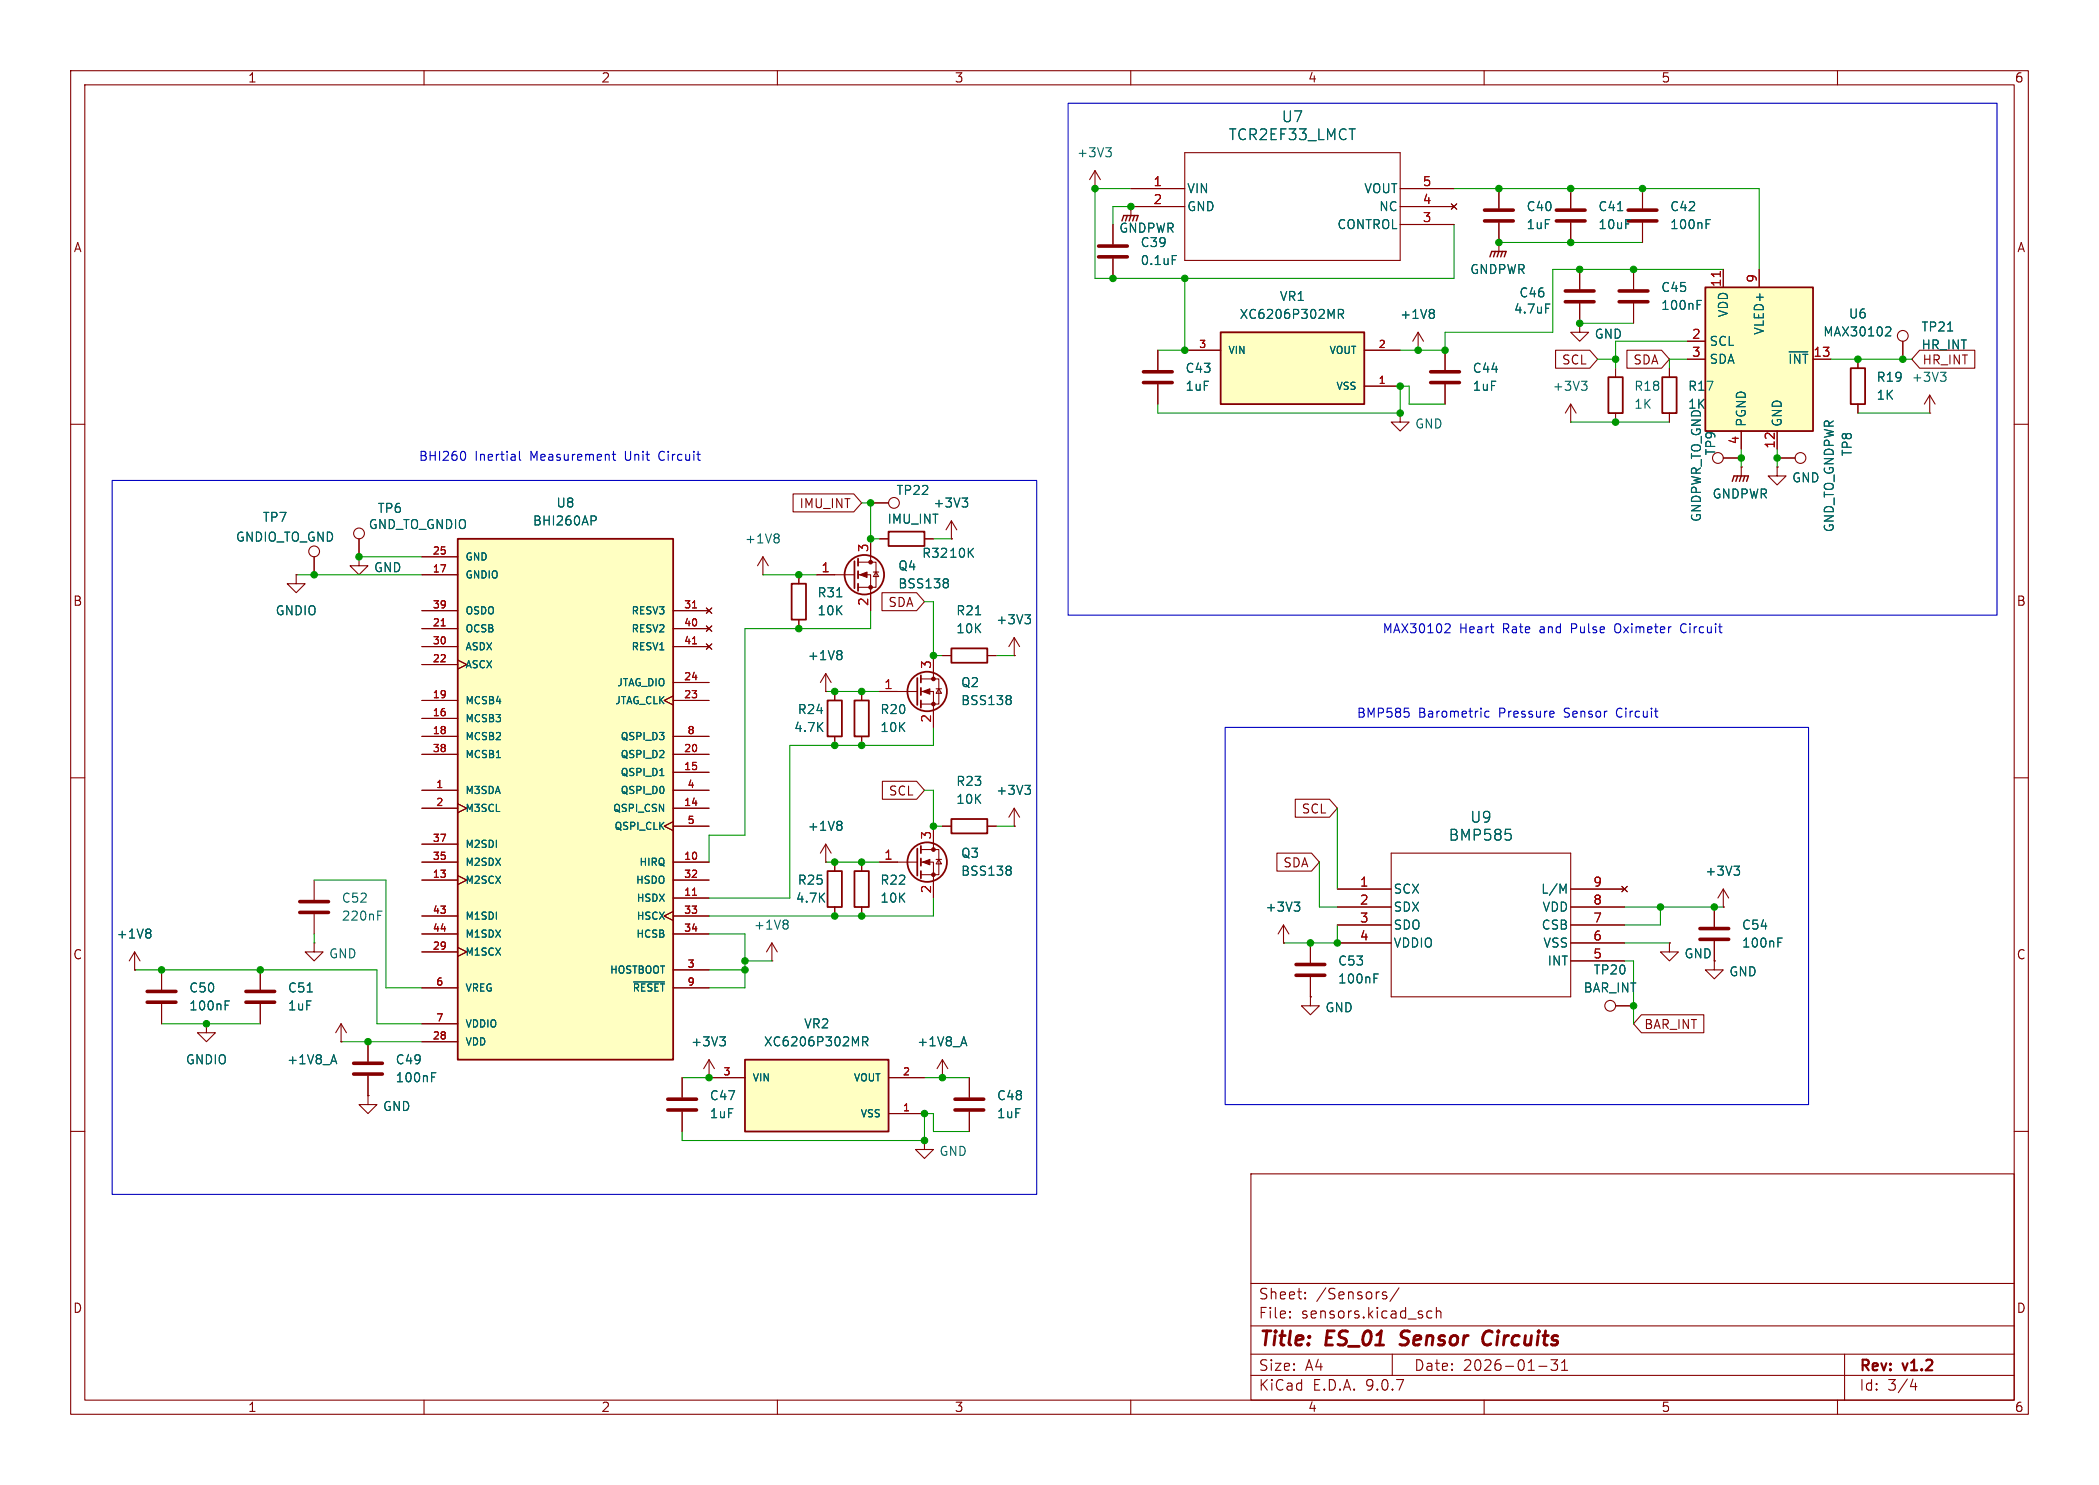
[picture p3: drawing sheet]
<svg xmlns="http://www.w3.org/2000/svg" width="297mm" height="210mm" viewBox="0 0 297 210" stroke-linecap="round" stroke-linejoin="round" font-family="sans-serif">
<g fill="none" stroke="#840000" stroke-width=".15">
<path d="M10 10h277v190h-277zM12 12h273v186h-273zM60 10v2M110 10v2M160 10v2M210 10v2M260 10v2M222.2 59.7h.1M222.2 57.2l-.7 1.2M222.2 57.2l.8 1.2M222.2 57.2v2.5M228.6 52.1v1.2"/>
<path d="M228.6 58.4v1.3M236.2 52.1v1.2M236.2 58.4v1.3M262.9 50.8v1.3M262.9 57.2v1.2M269.2 48.3v2.5M273 58.4h.1M273 55.9l-.7 1.3M273 55.9l.8 1.3M273 55.9v2.5M10 60h2M50.8 78.7v1.3h1.3l-1.3 1.3-1.3-1.3h1.3"/>
<path d="M50.8 78.7h.1M243.8 64.8h2.6M246.4 66h.1M246.4 66v1.3M285 60h2M41.9 81.3v1.3h1.3l-1.3 1.2-1.3-1.2h1.3M41.9 81.3h.1M10 110h2M116.8 119.4l-.7 1.3M116.8 119.4l.8 1.3M116.8 119.4v2.5M132.1 116.8v3.3"/>
<path d="M285 110h2M36.8 137.2v2.8M44.4 133.4v1.2h1.3l-1.3 1.3-1.2-1.3h1.2M44.4 133.4h.1M44.4 124.5v2.8M44.4 129.3v2.8M116.8 121.9h.1M124.5 121.9h5.3M130.3 120.1h2.5v3.6h-2.5M130.3 121.9h1.8v5.1M132.5 121.5h.7M132.8 121.5l.4 .7h-.7z"/>
<path d="M236.2 133.4v1.2h1.3l-1.3 1.3-1.3-1.3h1.3M236.2 133.4h.1M242.6 135.9v1.3h1.2l-1.2 1.2-1.3-1.2h1.3M243.8 128.3h.1M243.8 125.7l-.7 1.3M243.8 125.7l.8 1.3M243.8 125.7v2.6M29.2 144.8v1.3h1.3l-1.3 1.2-1.3-1.2h1.3M29.2 144.8h.1M36.8 142v2.8M48.3 147.3h.1M48.3 144.8l-.8 1.3"/>
<path d="M48.3 144.8l.7 1.3M48.3 144.8v2.5M96.5 152.4v2.8M96.5 157.2v2.8M10 160h2M130.8 161.3v1.3h1.3l-1.3 1.2-1.3-1.2h1.3M130.8 161.3h.1M177 166h108v32h-108zM285 160h2M60 198v2M110 198v2M160 198v2"/>
<path d="M177 194.5h108M177 191.5h108M177 187.5h108M177 181.5h108M182.5 186.3h.1l-.1 .1M182.5 186.3v.1M182.5 185.5v.1M182.5 185.5h.1l-.1 .1M184.7 183.6v.1M184.7 183.6h-.1l.1 .1M184.7 182.8v.1M184.7 182.8h-.1l.1 .1"/>
<path d="M195.8 183.2l.4 .1v.2l-.2 .2h-.3M195.8 182.7l.4 .1M197 191.5v3M198 182.1l-1.3 2M202.6 185.5l-.4-.1-.3 .3v.4l.1 .2 .2 .1 .4-.1M203.2 185.5a.37 .37 0 0 1 .7 .1v.8M203.2 184.9v1.5M210 198v2M217.7 193.2h1.2M219.5 192.3h.9l-.5 .6a.41 .41 0 0 1 .5 .3v.3l-.2 .2-.5 .1-.2-.1M221 193.8h.8M221 192.7l.4-.4v1.5"/>
<path d="M260 198v2M261 191.5v6.5M270.7 195l-.4 1.1h.9M271 195.6v1"/>
<circle cx="269.2" cy="47.5" r=".76"/>
<circle cx="243.1" cy="64.8" r=".76"/>
</g>
<path d="M198.1 190.1l.2 .1M198.4 188.4l-.1 .2v.4M210.8 188.2a1.13 1.13 0 0 0-1 .7 1.13 1.13 0 0 0 .3 1.2l.2 .1 .5-.1" fill="none" stroke="#840000" stroke-width=".4"/>
<g fill="none" stroke="#006464" stroke-width=".15">
<path d="M223.8 53.9h.7l-.4 .5M224.3 54.4l.2 .2v.3l-.2 .3M274.6 52.6h.7l-.4 .5M275.1 53.1l.2 .3v.3l-.2 .2M275.6 46.8h.7M118.9 116.1l.2 .3-.2 .3 .2 .2v.3l-.2 .2M53.5 129.5h.4M53.5 128.8h.6M142.8 122.5l.3 .2-.3 .3 .3 .3v.2l-.3 .3M245.4 122.5h.7l-.4 .5M245.9 123l.2 .2v.3l-.2 .3M43.5 140.3h.7"/>
<path d="M46.9 150.1h.6M47.2 149.2l.4 1.2"/>
</g>
<path d="M42.4 127.5h4.1M42.4 129h4.1M34.8 140.2h4.1M34.8 141.7h4.1M94.5 155.4h4.1M94.5 157h4.1" fill="none" stroke="#840000" stroke-width=".51"/>
<g fill="none" stroke="#840000" stroke-width=".25">
<path d="M227.6 53.3h2v5.1h-2zM235.2 53.3h2v5.1h-2zM261.9 52.1h2v5.1h-2zM130.3 119.6v1.1M129.8 120v3.8M130.3 121.4v1M130.3 123.2v1"/>
<circle cx="131.2" cy="121.9" r="2.79"/>
</g>
<path d="M245.1 68.1l.3-.8h2l-.3 .8M245.9 67.3l-.3 .8M246.4 67.3l-.3 .8M246.9 67.3l-.3 .8" fill="none" stroke="#840000" stroke-width=".2"/>
<g fill="#840000" stroke="#840000" stroke-width=".15">
<path d="M130.6 121.9l1-.4v.8z"/>
<circle cx="132.1" cy="120.1" r=".25"/>
<circle cx="132.1" cy="123.7" r=".25"/>
</g>
<path d="M105.4 149.9h20.3v10.1h-20.3z" fill="#ffffc2"/>
<path d="M112 82.6h2v5h-2zM117.1 123.2h2v5.1h-2zM120.9 123.2h2v5.1h-2zM105.4 149.9h20.3v10.1h-20.3z" fill="none" stroke="#840000" stroke-width=".25"/>
<g fill="none" stroke="#840000" stroke-width=".15">
<path d="M163.8 49.5v2.8M163.8 54.4v2.8M50.8 76.2v2.5M107.9 78.7l-.7 1.3M107.9 78.7l.8 1.3M107.9 78.7v2.6M107.9 81.3h.1M113 81.3v1.3M113 87.6v1.3M19 137.2h.1M19 134.6l-.7 1.3M19 134.6l.8 1.3"/>
<path d="M19 134.6v2.6M109.2 135.9h.1M109.2 133.4l-.7 1.2M109.2 133.4l.8 1.2M109.2 133.4v2.5M118.1 121.9v1.3M118.1 128.3v1.2M121.9 121.9v1.3M121.9 128.3v1.2M100.3 152.4h.1M100.3 152.4h5.1M100.3 149.9l-.7 1.2"/>
<path d="M100.3 149.9l.8 1.2M100.3 149.9v2.5M125.7 152.4h5.1M125.7 157.5h5.1M133.3 152.4h.1M133.3 149.9l-.7 1.2M133.3 149.9l.8 1.2M133.3 149.9v2.5"/>
<circle cx="50.8" cy="75.4" r=".76"/>
</g>
<path d="M110 75.5l.2 .3-.2 .3 .2 .2v.2l-.2 .3M118.4 84.4h.7M21.1 131.4l.2 .2-.2 .3 .2 .3v.2l-.2 .3M111.3 130.1l.2 .3-.2 .3 .2 .2v.2l-.2 .3M101.8 146.6h.8l-.4 .5M102.4 147.1l.2 .3v.3l-.2 .2M122.1 147.3l.6-.1 .1-.1-.1-.3-.1-.2h-.5v1.3M122.4 147.3l.4 .6M136.1 147.5h.6M136.4 146.6l.4 1.3" fill="none" stroke="#006464" stroke-width=".15"/>
<path d="M161.8 52.6h4.1M161.8 54.1h4.1" fill="none" stroke="#840000" stroke-width=".51"/>
<path d="M241.3 40.6h15.2v20.4h-15.2z" fill="#ffffc2"/>
<path d="M241.3 40.6h15.2v20.4h-15.2z" fill="none" stroke="#840000" stroke-width=".25"/>
<g fill="none" stroke="#840000" stroke-width=".15">
<path d="M243.8 38.1v2.5M248.9 38.1v2.5M238.8 48.3h2.5M238.8 50.8h2.5M256.5 50.8h2.6M44.4 78.7v2.6M246.4 61v2.5M251.5 61v2.5M251.5 64.8h2.5M22.9 137.2v2.8M22.9 142v2.8M52.1 147.3v2.8"/>
<path d="M52.1 152.1v2.8"/>
<circle cx="44.4" cy="78" r=".76"/>
<circle cx="254.8" cy="64.8" r=".76"/>
</g>
<path d="M243.4 38.4v.7" fill="none" stroke="#a90000" stroke-width=".15"/>
<path d="M253.2 49.8h2.6M267 46.2l.4 .1 .1 .3v.2l-.7 .7h.7M31.9 142.2h.4M31.9 141.5h.6M61.1 152.3h.4M61.1 151.7h.6" fill="none" stroke="#006464" stroke-width=".15"/>
<path d="M20.8 140.2h4.1M20.8 141.7h4.1M50 150.4h4.1M50 151.9h4.1" fill="none" stroke="#840000" stroke-width=".51"/>
<path d="M64.8 76.2h30.4v73.7h-30.4z" fill="#ffffc2"/>
<g fill="none" stroke="#840000" stroke-width=".25">
<path d="M64.8 76.2h30.4v73.7h-30.4zM120.9 79.4v3.8M121.4 79v1M125.7 75.2h5.1v2h-5.1zM120.9 99.1h2v5h-2zM121.4 80.8v1M121.4 82.6v1"/>
<circle cx="122.3" cy="81.3" r="2.79"/>
</g>
<g fill="none" stroke="#840000" stroke-width=".15">
<path d="M157.5 31.8v2.7M157.5 36.6v2.8M160 29.2h.1M160 29.2v1.3M59.7 78.7h5.1M121.4 79.5h2.6v3.6h-2.6M123.2 76.2v3.3M123.2 71.1h2.5M124.5 76.2h1.2M130.8 76.2h1.3M134.6 76.2h.1M134.6 73.7l-.7 1.2"/>
<path d="M134.6 73.7l.8 1.2M134.6 73.7v2.5M251.5 66v1.3h1.2l-1.2 1.3-1.3-1.3h1.3M251.5 66h.1M59.7 99.1h5.1M59.7 91.4h5.1M59.7 88.9h5.1M59.7 86.4h5.1M59.7 94h5.1M59.7 81.3h5.1M64.8 93.3l1.2 .7-1.2 .6M95.2 98.4l-1.2 .7 1.2 .6"/>
<path d="M95.2 99.1h5.1M95.2 96.5h5.1M95.2 91.4h5.1M95.2 88.9h5.1M95.2 86.4h5.1M99.9 91.1l.8 .7M99.9 88.5l.8 .8M99.9 86l.8 .7M100.7 91.1l-.8 .7M100.7 88.5l-.8 .8M100.7 86l-.8 .7M115.6 81.3h5.3"/>
<path d="M121.4 81.3h1.8v5.1M121.9 97.8v1.3M123.6 80.9h.7M124 80.9l.3 .6h-.7zM59.7 114.3h5.1M59.7 111.8h5.1M59.7 106.7h5.1M59.7 104.1h5.1M59.7 119.4h5.1M59.7 101.6h5.1M64.8 113.7l1.2 .6-1.2 .6M95.2 116.2l-1.2 .6 1.2 .7"/>
<path d="M95.2 116.8h5.1M95.2 114.3h5.1M95.2 111.8h5.1M95.2 109.2h5.1M95.2 106.7h5.1M95.2 104.1h5.1M121.9 104.1v1.3M59.7 139.7h5.1M59.7 132.1h5.1M59.7 129.5h5.1M59.7 124.5h5.1M59.7 121.9h5.1"/>
<path d="M59.7 134.6h5.1M64.8 134l1.2 .6-1.2 .7M64.8 123.8l1.2 .7-1.2 .6M95.2 128.9l-1.2 .6 1.2 .7M95.2 139.7h5.1M95.2 137.2h5.1M95.2 132.1h5.1M95.2 129.5h5.1M95.2 127h5.1M95.2 124.5h5.1M95.2 121.9h5.1M52.1 154.9v1.3h1.2l-1.2 1.3-1.3-1.3h1.3"/>
<path d="M52.1 154.9h.1M59.7 147.3h5.1M59.7 144.8h5.1M137.2 152.4v2.8M137.2 157.2v2.8"/>
<circle cx="126.5" cy="71.1" r=".76"/>
</g>
<path d="M165.9 36.1h.6M83.6 73h.5l.3 .2-.2 .4h-.6M136.1 70.4h.8l-.4 .5M136.7 70.9l.2 .3v.3l-.2 .2M133.9 81.9l.3 .2-.3 .3 .3 .2v.3l-.3 .2M93.4 109.7h.5M89.6 138.9h4.4" fill="none" stroke="#006464" stroke-width=".15"/>
<path d="M62.4 88.5h.6M98 91.1h.6M98 86h.6M98 126.6h.6" fill="none" stroke="#a90000" stroke-width=".15"/>
<path d="M155.4 34.8h4.1M155.4 36.3h4.1M135.1 155.4h4.1M135.1 157h4.1" fill="none" stroke="#840000" stroke-width=".51"/>
<g fill="#840000" stroke="#840000" stroke-width=".15">
<path d="M121.7 81.3l1-.4v.8z"/>
<circle cx="123.2" cy="79.5" r=".25"/>
<circle cx="123.2" cy="83.1" r=".25"/>
</g>
<path d="M158.7 31.2l.3-.7h2l-.2 .7M159.5 30.5l-.2 .7M160 30.5l-.2 .7M160.5 30.5l-.2 .7" fill="none" stroke="#840000" stroke-width=".2"/>
<path d="M172.7 47h20.3v10.2h-20.3z" fill="#ffffc2"/>
<g fill="none" stroke="#840000" stroke-width=".25">
<path d="M172.7 47h20.3v10.2h-20.3zM117.1 99.1h2v5h-2zM129.8 95.9v3.8M130.3 95.5v1M130.3 97.3v1M130.3 99.1v1M134.6 91.7h5.1v2h-5.1zM134.6 115.8h5.1v2.1h-5.1z"/>
<circle cx="131.2" cy="97.8" r="2.79"/>
</g>
<g fill="none" stroke="#840000" stroke-width=".15">
<path d="M154.9 26.7h.1M154.9 24.1l-.7 1.3M154.9 24.1l.8 1.3M154.9 24.1v2.6M157.5 31.8v2.7M157.5 36.6v2.8M160 29.2h.1M160 26.7h7.6M160 29.2h7.6M167.6 21.6h30.5v15.2h-30.5zM198.1 26.7h7.6M198.1 29.2h7.6"/>
<path d="M198.1 31.8h7.6M205.4 28.8l.7 .8M206.1 28.8l-.7 .8M212.1 34.3h.1M212.1 26.7v2.8M212.1 31.5v4.1M222.2 26.7v2.8M222.2 31.5v2.8M223.5 38.1v2.8M231.1 38.1v2.8M232.4 26.7v2.8M232.4 31.5v2.8"/>
<path d="M243.8 38.1v2.5M248.9 38.1v2.5M163.8 49.5v2.8M163.8 54.4v2.8M167.6 49.5h5.1M193 49.5h5.1M193 54.6h5.1M198.1 58.4v1.3h1.3l-1.3 1.3-1.3-1.3h1.3M198.1 58.4h.1M200.7 49.5h.1M200.7 47l-.8 1.3M200.7 47l.7 1.3"/>
<path d="M200.7 47v2.5M204.5 49.5v2.8M204.5 54.4v2.8M220.1 49.5h4.8l1.2 1.3-1.2 1.3h-4.8zM223.5 45.7v1.3h1.3l-1.3 1.3-1.3-1.3h1.3M223.5 45.7h.1M223.5 42.9v2.8M230.2 49.5h4.9l1.1 1.3-1.1 1.3h-4.9zM231.1 42.9v2.8M236.2 52.1v1.2M236.2 58.4v1.3M238.8 48.3h2.5"/>
<path d="M238.8 50.8h2.5M256.5 50.8h2.6M262.9 50.8v1.3M262.9 57.2v1.2M269.2 48.3v2.5M271.6 49.5h7.8v2.6h-7.8l-1.1-1.3zM44.4 78.7v2.6M50.8 78.7h.1M50.8 76.2v2.5M59.7 78.7h5.1M112.2 69.8h8.6l1.1 1.3-1.1 1.3h-8.6zM123.2 76.2v2.5"/>
<path d="M123.2 71.1h2.5M124.5 76.2h1.2M130.8 76.2h1.3M134.6 76.2h.1M243.8 64.8h2.6M246.4 66h.1M246.4 61v2.5M251.5 66h.1M251.5 64.8h2.5M251.5 61v2.5M41.9 81.3h.1M59.7 99.1h5.1"/>
<path d="M59.7 91.4h5.1M59.7 88.9h5.1M59.7 86.4h5.1M59.7 94h5.1M59.7 81.3h5.1M64.8 93.3l1.2 .7-1.2 .6M95.2 98.4l-1.2 .7 1.2 .6M95.2 99.1h5.1M95.2 96.5h5.1M95.2 91.4h5.1M95.2 88.9h5.1M95.2 86.4h5.1"/>
<path d="M99.9 91.1l.8 .7M99.9 88.5l.8 .8M99.9 86l.8 .7M100.7 91.1l-.8 .7M100.7 88.5l-.8 .8M100.7 86l-.8 .7M113 81.3v1.3M113 87.6v1.3M115.6 81.3h2.5M116.8 97.8h.1M116.8 95.3l-.7 1.2M116.8 95.3l.8 1.2"/>
<path d="M116.8 95.3v2.5M118.1 97.8v1.3M121.9 97.8v1.3M123.2 83.8v2.6M124.5 97.8h5.3M124.8 83.8h4.9l1.1 1.3-1.1 1.3h-4.9zM130.3 96h2.5v3.6h-2.5M130.3 97.8h1.8v5.1M132.1 92.7v3.3M132.5 97.4h.7M132.8 97.4l.4 .6h-.7zM133.3 92.7h1.3"/>
<path d="M139.7 92.7h1.3M143.5 92.7h.1M143.5 90.2v2.5M143.5 90.2l-.8 1.2M143.5 90.2l.8 1.2M59.7 114.3h5.1M59.7 111.8h5.1M59.7 106.7h5.1M59.7 104.1h5.1M59.7 119.4h5.1M59.7 101.6h5.1M64.8 113.7l1.2 .6-1.2 .6"/>
<path d="M95.2 116.2l-1.2 .6 1.2 .7M95.2 116.8h5.1M95.2 114.3h5.1M95.2 111.8h5.1M95.2 109.2h5.1M95.2 106.7h5.1M95.2 104.1h5.1M118.1 104.1v1.3M121.9 104.1v1.3M124.9 110.5h4.8l1.1 1.3-1.1 1.2h-4.8zM132.1 116.8v2.6M133.3 116.8h1.3"/>
<path d="M139.7 116.8h1.3M143.5 116.8h.1M143.5 114.3l-.8 1.3M143.5 114.3l.8 1.3M143.5 114.3v2.5M183.3 113h4.8l1.1 1.3-1.1 1.3h-4.8zM19 137.2h.1M22.9 137.2v2.8M36.8 137.2v2.8M59.7 139.7h5.1M59.7 132.1h5.1M59.7 129.5h5.1"/>
<path d="M59.7 124.5h5.1M59.7 121.9h5.1M59.7 134.6h5.1M64.8 134l1.2 .6-1.2 .7M64.8 123.8l1.2 .7-1.2 .6M95.2 128.9l-1.2 .6 1.2 .7M95.2 139.7h5.1M95.2 137.2h5.1M95.2 132.1h5.1M95.2 129.5h5.1M95.2 127h5.1M95.2 124.5h5.1"/>
<path d="M95.2 121.9h5.1M116.8 121.9h.1M118.1 121.9v1.3M118.1 128.3v1.2M121.9 121.9v1.3M121.9 128.3v1.2M124.5 121.9h2.5M132.1 124.5v2.5M180.7 120.6h4.9l1.1 1.3-1.1 1.3h-4.9zM181.6 133.4h.1M181.6 130.8l-.8 1.3M181.6 130.8l.8 1.3"/>
<path d="M181.6 130.8v2.6M185.4 133.4v2.7M185.4 138.2v2.8M189.2 125.7h7.6M189.2 128.3h7.6M189.2 130.8h7.6M189.2 133.4h7.6M196.8 120.7h25.4v20.3h-25.4zM222.2 125.7h7.7M222.2 128.3h7.7M222.2 130.8h7.7M222.2 133.4h7.7"/>
<path d="M222.2 135.9h7.7M229.5 125.3l.8 .8M230.3 125.3l-.8 .8M236.2 133.4h.1M242.6 128.3v2.8M242.6 133.1v2.8M243.8 128.3h.1M22.9 142v2.8M29.2 144.8h.1M36.8 142v2.8M48.3 147.3h.1M52.1 154.9h.1"/>
<path d="M52.1 147.3v2.8M52.1 152.1v2.8M59.7 147.3h5.1M59.7 144.8h5.1M96.5 152.4v2.8M96.5 157.2v2.8M100.3 152.4h.1M100.3 152.4h5.1M125.7 152.4h5.1M125.7 157.5h5.1M133.3 152.4h.1M137.2 152.4v2.8"/>
<path d="M137.2 157.2v2.8M185.4 141v1.2h1.3l-1.3 1.3-1.3-1.3h1.3M185.4 141h.1M228.6 142.2h2.5M232.3 143.5h8.8v2.6h-8.8l-1.2-1.3z"/>
<circle cx="227.8" cy="142.2" r=".76"/>
</g>
<g fill="none" stroke="#006464" stroke-width=".15">
<path d="M156.5 20.9h.7l-.4 .5M157 21.4l.2 .2v.3l-.2 .3M165.9 36.1h.6M228.9 29.8h.7M241.4 31.7h.4M241.4 31.1h.6M189.4 44.4h.6l.1-.2-.1-.3-.1-.1h-.5v1.2M189.7 44.4l.4 .6M202.7 43.8l.3 .2-.3 .3 .3 .2v.3l-.3 .2M218.7 43h.6M240.1 43.1h.5M240.1 42.5h.6"/>
<path d="M253.2 49.8h2.6M267 46.2l.4 .1 .1 .3v.2l-.7 .7h.7M275.6 46.8h.7M83.6 73h.5l.3 .2-.2 .4h-.6M136.1 70.4h.8l-.4 .5M136.7 70.9l.2 .3v.3l-.2 .2M118.4 84.4h.7M118.9 92l.2 .3-.2 .3 .2 .2v.2l-.2 .3M133.9 81.9l.3 .2-.3 .3 .3 .2v.3l-.3 .2M138 86.9h.8M142.8 98.4l.3 .2-.3 .3 .3 .3v.2l-.3 .2M145 86.9h.8l-.4 .5"/>
<path d="M145.6 87.4l.2 .3v.3l-.2 .2M93.4 109.7h.5M118.9 116.1l.2 .3-.2 .3 .2 .2v.3l-.2 .2M145 111.1h.8l-.4 .5M145.6 111.6l.2 .2v.3l-.2 .2M213 117.3h.8M213.7 117.9l.1 .3v.3l-.1 .2M21.1 131.4l.2 .2-.2 .3 .2 .3v.2l-.2 .3M89.6 138.9h4.4M142.8 122.5l.3 .2-.3 .3 .3 .3v.2l-.3 .3M183.1 127.6h.8l-.4 .5M183.7 128.1l.2 .2v.3l-.2 .2"/>
<path d="M194.4 138.3h.4M194.4 137.7h.6M221.2 125.9l.4-.9v1.3M245.4 122.5h.7l-.4 .5M245.9 123l.2 .2v.3l-.2 .3M251.6 133.3h.4M251.6 132.7h.6M31.9 142.2h.4M31.9 141.5h.6M43.5 140.3h.7M46.9 150.1h.6M47.2 149.2l.4 1.2"/>
<path d="M61.1 152.3h.4M61.1 151.7h.6M101.8 146.6h.8l-.4 .5M102.4 147.1l.2 .3v.3l-.2 .2M122.1 147.3l.6-.1 .1-.1-.1-.3-.1-.2h-.5v1.3M122.4 147.3l.4 .6M136.1 147.5h.6M136.4 146.6l.4 1.3"/>
</g>
<g fill="none" stroke="#840000" stroke-width=".51">
<path d="M210.1 29.7h4M210.1 31.2h4M220.2 29.7h4.1M220.2 31.2h4.1M230.4 29.7h4M230.4 31.2h4M202.4 52.6h4.1M202.4 54.1h4.1M221.5 41.1h4.1M221.5 42.7h4.1M229.1 41.1h4.1M229.1 42.7h4.1"/>
<path d="M183.4 136.4h4.1M183.4 137.9h4.1M240.5 131.3h4.1M240.5 132.8h4.1"/>
</g>
<path d="M210.8 36.3l.3-.7h2l-.2 .7M211.6 35.6l-.3 .7M212.1 35.6l-.3 .7M212.6 35.6l-.3 .7" fill="none" stroke="#840000" stroke-width=".2"/>
<g fill="#840000" stroke="#840000" stroke-width=".15">
<path d="M130.6 97.8l1-.4v.8z"/>
<circle cx="132.1" cy="96" r=".25"/>
<circle cx="132.1" cy="99.6" r=".25"/>
</g>
<g fill="none" stroke="#009600" stroke-width=".15">
<path d="M160 29.2h-2.5v2.6M160 26.7h-5.1v12.7h50.8v-7.6M167.6 39.4v10.1h-3.8M205.7 26.7h43.2v11.4M212.1 34.3h20.3M243.8 38.1h-24.1v8.9h-15.2v2.5h-6.4M163.8 57.2v1.2h34.3v-3.8h1.3v2.6h5.1M222.2 59.7h14M223.5 45.7h7.6M226.1 50.8h2.5M238.8 50.8h-2.6v1.3M238.8 48.3h-10.2v3.8"/>
<path d="M259.1 50.8h11.4M262.9 58.4h10.1M50.8 78.7h8.9M121.9 71.1h1.3v5.1h1.3M132.1 76.2h2.5M246.4 63.5v2.5M251.5 63.5v2.5M41.9 81.3h17.8M107.9 81.3h7.7M116.8 97.8h7.7M123.2 86.4v2.5h-17.8v29.2h-5.1v3.8M130.8 85.1h1.3v7.6h1.2"/>
<path d="M141 92.7h2.5M130.8 111.8h1.3v5h1.2M132.1 102.9v2.5h-20.3v21.6h-11.5M141 116.8h2.5M189.2 114.3v11.4M19 137.2h34.3v7.6h6.4M44.4 124.5h10.2v15.2h5.1M44.4 132.1v1.3M100.3 137.2h5.1M100.3 132.1h5.1v7.6h-5.1M105.4 135.9h3.8M116.8 121.9h7.7"/>
<path d="M132.1 127v2.5h-31.8M186.7 121.9v6.4h2.5M189.2 130.8v2.6h-7.6M229.9 135.9h1.2v8.9M229.9 128.3h13.9M229.9 133.4h6.3M234.9 128.3v2.5h-5M22.9 144.8h13.9M48.3 147.3h11.4M96.5 152.4h3.8M130.8 152.4h6.4M96.5 160v1.3h34.3v-3.8h1.3v2.5h5.1"/>
</g>
<g fill="none" stroke="#0000c2" stroke-width=".15">
<path d="M151.1 14.6h131.5v72.4h-131.5zM15.9 67.9h130.8v101h-130.8zM65.6 63.8a.79 .79 0 0 1 0 1.3M73.5 63.8v1.1l.2 .2M86.6 64.3h.5M86.8 63.8v1.1l.1 .1 .2 .1M204.7 88.2l.4 .1 .1 .3-.1 .2-.7 .7h.8M228.7 88.3a.9 .9 0 0 0 0 1.1M238.2 88.2a.68 .68 0 0 0-.4 .6 .68 .68 0 0 0 .4 .7M173.4 102.9h82.5v53.3h-82.5zM198.7 100.2h.6M199.1 100.6l.3 .3v.3l-.3 .2"/>
<path d="M210.7 100.6h-.4l-.2 .2v.4l.1 .2h.5M219.8 100.6l.1 .3-.6 .1"/>
</g>
<path d="M243.4 38.4v.7M62.4 88.5h.6M98 91.1h.6M98 86h.6M98 126.6h.6" fill="none" stroke="#a90000" stroke-width=".15"/>
<g fill="#009600" stroke="#009600" stroke-width=".15">
<circle cx="52.1" cy="147.3" r=".46"/>
<circle cx="36.8" cy="137.2" r=".46"/>
<circle cx="50.8" cy="78.7" r=".46"/>
<circle cx="44.4" cy="81.3" r=".46"/>
<circle cx="29.2" cy="144.8" r=".46"/>
<circle cx="22.9" cy="137.2" r=".46"/>
<circle cx="118.1" cy="129.5" r=".46"/>
<circle cx="133.3" cy="152.4" r=".46"/>
<circle cx="130.8" cy="157.5" r=".46"/>
<circle cx="100.3" cy="152.4" r=".46"/>
<circle cx="121.9" cy="129.5" r=".46"/>
<circle cx="121.9" cy="121.9" r=".46"/>
<circle cx="118.1" cy="121.9" r=".46"/>
<circle cx="130.8" cy="161.3" r=".46"/>
<circle cx="105.4" cy="137.2" r=".46"/>
<circle cx="105.4" cy="135.9" r=".46"/>
<circle cx="118.1" cy="97.8" r=".46"/>
<circle cx="121.9" cy="105.4" r=".46"/>
<circle cx="118.1" cy="105.4" r=".46"/>
<circle cx="121.9" cy="97.8" r=".46"/>
<circle cx="132.1" cy="116.8" r=".46"/>
<circle cx="132.1" cy="92.7" r=".46"/>
<circle cx="113" cy="81.3" r=".46"/>
<circle cx="113" cy="88.9" r=".46"/>
<circle cx="123.2" cy="71.1" r=".46"/>
<circle cx="123.2" cy="76.2" r=".46"/>
<circle cx="200.7" cy="49.5" r=".46"/>
<circle cx="167.6" cy="49.5" r=".46"/>
<circle cx="167.6" cy="39.4" r=".46"/>
<circle cx="160" cy="29.2" r=".46"/>
<circle cx="154.9" cy="26.7" r=".46"/>
<circle cx="157.5" cy="39.4" r=".46"/>
<circle cx="204.5" cy="49.5" r=".46"/>
<circle cx="198.1" cy="54.6" r=".46"/>
<circle cx="198.1" cy="58.4" r=".46"/>
<circle cx="228.6" cy="59.7" r=".46"/>
<circle cx="228.6" cy="50.8" r=".46"/>
<circle cx="223.5" cy="45.7" r=".46"/>
<circle cx="223.5" cy="38.1" r=".46"/>
<circle cx="232.4" cy="26.7" r=".46"/>
<circle cx="222.2" cy="26.7" r=".46"/>
<circle cx="212.1" cy="26.7" r=".46"/>
<circle cx="212.1" cy="34.3" r=".46"/>
<circle cx="222.2" cy="34.3" r=".46"/>
<circle cx="231.1" cy="38.1" r=".46"/>
<circle cx="231.1" cy="142.2" r=".46"/>
<circle cx="234.9" cy="128.3" r=".46"/>
<circle cx="242.6" cy="128.3" r=".46"/>
<circle cx="185.4" cy="133.4" r=".46"/>
<circle cx="189.2" cy="133.4" r=".46"/>
<circle cx="269.2" cy="50.8" r=".46"/>
<circle cx="262.9" cy="50.8" r=".46"/>
<circle cx="251.5" cy="64.8" r=".46"/>
<circle cx="246.4" cy="64.8" r=".46"/>
</g>
<g font-size="2.8" fill="#840000">
<text x="178" y="190.9">Title:</text>
<text x="187.7" y="190.9">ES_01</text>
<text x="199" y="190.9">Sensor</text>
<text x="211.4" y="190.9">Circuits</text>
</g>
<g font-size="2.1" fill="#006464">
<text x="181.3" y="17.5">U7</text>
<text x="173.8" y="20">TCR2EF33_LMCT</text>
<text x="204.9" y="119.1">BMP585</text>
<text x="207.9" y="116.6">U9</text>
</g>
<g font-size="2.1" fill="#840000">
<text x="178" y="184">Sheet:</text>
<text x="186.2" y="184">/Sensors/</text>
<text x="178" y="186.7">File:</text>
<text x="184.1" y="186.7">sensors.kicad_sch</text>
<text x="178" y="196.9">KiCad</text>
<text x="178" y="194.1">Size:</text>
<text x="184.7" y="194.1">A4</text>
<text x="185.7" y="196.9">E.D.A.</text>
<text x="193.3" y="196.9">9.0.7</text>
<text x="200" y="194.1">Date:</text>
<text x="207" y="194.1">2026-01-31</text>
<text x="263" y="194.3">Rev:</text>
<text x="263" y="196.9">Id:</text>
<text x="267.1" y="196.9">3/4</text>
<text x="269.4" y="194.3">v1.2</text>
</g>
<g font-size="1.8" fill="#840000">
<text x="35" y="11.9">1</text>
<text x="85" y="11.9">2</text>
<text x="135" y="11.9">3</text>
<text x="185" y="11.9">4</text>
<text x="235" y="11.9">5</text>
<text x="285" y="11.9">6</text>
<text x="10.3" y="35.9">A</text>
<text x="285.3" y="35.9">A</text>
<text x="220.9" y="51.8">SCL</text>
<text x="231" y="51.8">SDA</text>
<text x="271.9" y="51.8">HR_INT</text>
<text x="113" y="72.1">IMU_INT</text>
<text x="10.3" y="85.9">B</text>
<text x="125.6" y="86">SDA</text>
<text x="285.3" y="85.9">B</text>
<text x="125.7" y="112.7">SCL</text>
<text x="184.1" y="115.3">SCL</text>
<text x="181.5" y="122.9">SDA</text>
<text x="10.3" y="135.9">C</text>
<text x="285.3" y="135.9">C</text>
<text x="232.6" y="145.7">BAR_INT</text>
<text x="10.3" y="185.9">D</text>
<text x="285.3" y="185.9">D</text>
<text x="35" y="199.9">1</text>
<text x="85" y="199.9">2</text>
<text x="135" y="199.9">3</text>
<text x="185" y="199.9">4</text>
<text x="235" y="199.9">5</text>
<text x="285" y="199.9">6</text>
</g>
<g font-size="1.8" fill="#006464">
<text x="152.3" y="22.5">+3V3</text>
<text x="167.9" y="27.5">VIN</text>
<text x="192.9" y="27.5">VOUT</text>
<text x="158.3" y="33.1">GNDPWR</text>
<text x="161.3" y="35.2">C39</text>
<text x="167.9" y="30.1">GND</text>
<text x="189.1" y="32.6">CONTROL</text>
<text x="195.1" y="30.1">NC</text>
<text x="215.9" y="32.6">1uF</text>
<text x="215.9" y="30.1">C40</text>
<text x="226.1" y="30.1">C41</text>
<text x="226.1" y="32.6">10uF</text>
<text x="236.2" y="32.6">100nF</text>
<text x="236.2" y="30.1">C42</text>
<text x="161.3" y="37.7">0.1uF</text>
<text x="207.9" y="39">GNDPWR</text>
<text x="235" y="41.5">C45</text>
<text x="175.3" y="45.3">XC6206P302MR</text>
<text x="181" y="42.8">VR1</text>
<text x="198" y="45.3">+1V8</text>
<text x="214.1" y="44.6">4.7uF</text>
<text x="214.9" y="42.3">C46</text>
<text x="235" y="44">100nF</text>
<text x="244.7" y="45" transform="rotate(-90 244.7 45)">VDD</text>
<text x="249.8" y="47.5" transform="rotate(-90 249.8 47.5)">VLED+</text>
<text x="257.9" y="47.8">MAX30102</text>
<text x="261.5" y="45.2">U6</text>
<text x="271.8" y="47.1">TP21</text>
<text x="167.6" y="52.9">C43</text>
<text x="208.3" y="52.9">C44</text>
<text x="225.5" y="48.1">GND</text>
<text x="241.8" y="49.1">SCL</text>
<text x="241.8" y="51.7">SDA</text>
<text x="252.9" y="51.7">~{INT}</text>
<text x="271.8" y="49.6">HR_INT</text>
<text x="167.6" y="55.5">1uF</text>
<text x="208.3" y="55.5">1uF</text>
<text x="219.6" y="55.5">+3V3</text>
<text x="231.1" y="58">1K</text>
<text x="231.1" y="55.5">R18</text>
<text x="238.8" y="58">1K</text>
<text x="238.8" y="55.5">R17</text>
<text x="265.4" y="56.7">1K</text>
<text x="265.4" y="54.2">R19</text>
<text x="270.4" y="54.2">+3V3</text>
<text x="200.1" y="60.8">GND</text>
<text x="242.9" y="64.5" transform="rotate(-90 242.9 64.5)">TP9</text>
<text x="247.2" y="60.5" transform="rotate(-90 247.2 60.5)">PGND</text>
<text x="252.3" y="60.5" transform="rotate(-90 252.3 60.5)">GND</text>
<text x="262.2" y="64.6" transform="rotate(-90 262.2 64.6)">TP8</text>
<text x="78.6" y="72">U8</text>
<text x="126.8" y="70.2">TP22</text>
<text x="132" y="72">+3V3</text>
<text x="242.2" y="70.7">GNDPWR</text>
<text x="253.5" y="68.4">GND</text>
<text x="33.3" y="76.8">GNDIO_TO_GND</text>
<text x="37.1" y="74">TP7</text>
<text x="52.1" y="75">GND_TO_GNDIO</text>
<text x="53.3" y="72.7">TP6</text>
<text x="75.3" y="74.5">BHI260AP</text>
<text x="105.3" y="77.1">+1V8</text>
<text x="125.5" y="74.3">IMU_INT</text>
<text x="240.9" y="73.9" transform="rotate(-90 240.9 73.9)">GNDPWR_TO_GND</text>
<text x="259.7" y="75.4" transform="rotate(-90 259.7 75.4)">GND_TO_GNDPWR</text>
<text x="52.8" y="81.1">GND</text>
<text x="127" y="83.4">BSS138</text>
<text x="127" y="80.9">Q4</text>
<text x="130.4" y="79.1">R32</text>
<text x="134.2" y="79.1">10K</text>
<text x="38.9" y="87.2">GNDIO</text>
<text x="115.6" y="84.7">R31</text>
<text x="115.6" y="87.2">10K</text>
<text x="135.2" y="87.2">R21</text>
<text x="135.2" y="89.8">10K</text>
<text x="140.9" y="88.5">+3V3</text>
<text x="114.2" y="93.6">+1V8</text>
<text x="112.8" y="101.2">R24</text>
<text x="124.5" y="101.2">R20</text>
<text x="135.9" y="99.9">BSS138</text>
<text x="135.9" y="97.4">Q2</text>
<text x="112.3" y="103.7">4.7K</text>
<text x="124.5" y="103.7">10K</text>
<text x="135.2" y="111.4">R23</text>
<text x="135.2" y="113.9">10K</text>
<text x="140.9" y="112.6">+3V3</text>
<text x="114.2" y="117.7">+1V8</text>
<text x="112.8" y="125.3">R25</text>
<text x="124.5" y="125.3">R22</text>
<text x="135.9" y="124.1">BSS138</text>
<text x="135.9" y="121.5">Q3</text>
<text x="241.2" y="124.1">+3V3</text>
<text x="48.3" y="130.4">220nF</text>
<text x="48.3" y="127.9">C52</text>
<text x="106.6" y="131.7">+1V8</text>
<text x="112.5" y="127.9">4.7K</text>
<text x="124.5" y="127.9">10K</text>
<text x="179" y="129.1">+3V3</text>
<text x="197.1" y="126.6">SCX</text>
<text x="197.1" y="129.1">SDX</text>
<text x="197.1" y="131.7">SDO</text>
<text x="218" y="126.6">L/M</text>
<text x="218" y="131.7">CSB</text>
<text x="218.2" y="129.1">VDD</text>
<text x="246.4" y="131.7">C54</text>
<text x="16.4" y="132.9">+1V8</text>
<text x="46.5" y="135.7">GND</text>
<text x="189.2" y="136.8">C53</text>
<text x="197.1" y="134.2">VDDIO</text>
<text x="218.3" y="134.2">VSS</text>
<text x="218.9" y="136.8">INT</text>
<text x="238.2" y="135.7">GND</text>
<text x="246.4" y="134.2">100nF</text>
<text x="26.7" y="143.1">100nF</text>
<text x="26.7" y="140.6">C50</text>
<text x="40.6" y="143.1">1uF</text>
<text x="40.6" y="140.6">C51</text>
<text x="187.4" y="143.4">GND</text>
<text x="189.2" y="139.3">100nF</text>
<text x="224" y="140.6">BAR_INT</text>
<text x="225.4" y="138">TP20</text>
<text x="244.6" y="138.3">GND</text>
<text x="97.7" y="148.2">+3V3</text>
<text x="108" y="148.2">XC6206P302MR</text>
<text x="113.7" y="145.6">VR2</text>
<text x="129.7" y="148.2">+1V8_A</text>
<text x="26.2" y="150.7">GNDIO</text>
<text x="40.5" y="150.7">+1V8_A</text>
<text x="55.9" y="153.3">100nF</text>
<text x="55.9" y="150.7">C49</text>
<text x="100.3" y="155.8">C47</text>
<text x="141" y="155.8">C48</text>
<text x="54.1" y="157.3">GND</text>
<text x="100.3" y="158.3">1uF</text>
<text x="141" y="158.3">1uF</text>
<text x="132.8" y="163.7">GND</text>
</g>
<g font-size="1.8" fill="#a90000">
<text x="163.1" y="26.4">1</text>
<text x="163.1" y="29">2</text>
<text x="201.2" y="26.4">5</text>
<text x="201.2" y="29">4</text>
<text x="201.2" y="31.5">3</text>
<text x="243.6" y="40.7" transform="rotate(-90 243.6 40.7)">11</text>
<text x="248.7" y="40.1" transform="rotate(-90 248.7 40.1)">9</text>
<text x="239.3" y="48">2</text>
<text x="239.3" y="50.5">3</text>
<text x="256.5" y="50.5">13</text>
<text x="246.1" y="62.9" transform="rotate(-90 246.1 62.9)">4</text>
<text x="251.2" y="63.5" transform="rotate(-90 251.2 63.5)">12</text>
<text x="116.1" y="81">1</text>
<text x="122.9" y="78.2" transform="rotate(-90 122.9 78.2)">3</text>
<text x="122.9" y="85.8" transform="rotate(-90 122.9 85.8)">2</text>
<text x="131.8" y="94.7" transform="rotate(-90 131.8 94.7)">3</text>
<text x="125" y="97.5">1</text>
<text x="131.8" y="102.3" transform="rotate(-90 131.8 102.3)">2</text>
<text x="131.8" y="118.8" transform="rotate(-90 131.8 118.8)">3</text>
<text x="125" y="121.7">1</text>
<text x="192.3" y="125.5">1</text>
<text x="225.4" y="125.5">9</text>
<text x="131.8" y="126.4" transform="rotate(-90 131.8 126.4)">2</text>
<text x="192.3" y="128">2</text>
<text x="192.3" y="130.6">3</text>
<text x="225.4" y="128">8</text>
<text x="225.4" y="130.6">7</text>
<text x="192.3" y="133.1">4</text>
<text x="225.4" y="133.1">6</text>
<text x="225.4" y="135.6">5</text>
</g>
<g font-size="1.8" fill="#0000c2">
<text x="59.2" y="65.4">BHI260</text>
<text x="67.2" y="65.4">Inertial</text>
<text x="75.1" y="65.4">Measurement</text>
<text x="88.7" y="65.4">Unit</text>
<text x="93.7" y="65.4">Circuit</text>
<text x="195.5" y="89.8">MAX30102</text>
<text x="206.5" y="89.8">Heart</text>
<text x="212.8" y="89.8">Rate</text>
<text x="218.2" y="89.8">and</text>
<text x="222.8" y="89.8">Pulse</text>
<text x="229.2" y="89.8">Oximeter</text>
<text x="238.7" y="89.8">Circuit</text>
<text x="191.9" y="101.7">BMP585</text>
<text x="200.7" y="101.7">Barometric</text>
<text x="212.2" y="101.7">Pressure</text>
<text x="221.6" y="101.7">Sensor</text>
<text x="229.2" y="101.7">Circuit</text>
</g>
<g font-size="1.4" fill="#a90000">
<text x="169.6" y="49.3">3</text>
<text x="195" y="49.3">2</text>
<text x="195" y="54.4">1</text>
<text x="61.1" y="81">17</text>
<text x="61.1" y="78.5">25</text>
<text x="61.1" y="88.6">21</text>
<text x="61.1" y="86.1">39</text>
<text x="96.7" y="88.6">40</text>
<text x="96.7" y="86.1">31</text>
<text x="61.1" y="93.7">22</text>
<text x="61.1" y="91.2">30</text>
<text x="96.7" y="91.2">41</text>
<text x="61.1" y="101.3">16</text>
<text x="61.1" y="98.8">19</text>
<text x="96.7" y="98.8">23</text>
<text x="96.7" y="96.3">24</text>
<text x="61.1" y="106.4">38</text>
<text x="61.1" y="103.9">18</text>
<text x="96.7" y="106.4">20</text>
<text x="97.2" y="103.9">8</text>
<text x="61.6" y="111.5">1</text>
<text x="96.7" y="109">15</text>
<text x="97.2" y="111.5">4</text>
<text x="61.1" y="119.1">37</text>
<text x="61.6" y="114">2</text>
<text x="96.7" y="114">14</text>
<text x="97.2" y="116.6">5</text>
<text x="61.1" y="124.2">13</text>
<text x="61.1" y="121.7">35</text>
<text x="96.7" y="124.2">32</text>
<text x="96.7" y="121.7">10</text>
<text x="61.1" y="131.8">44</text>
<text x="61.1" y="129.3">43</text>
<text x="96.7" y="131.8">34</text>
<text x="96.7" y="129.3">33</text>
<text x="96.7" y="126.7">11</text>
<text x="61.1" y="134.4">29</text>
<text x="97.2" y="136.9">3</text>
<text x="61.6" y="139.4">6</text>
<text x="97.2" y="139.4">9</text>
<text x="61.1" y="147.1">28</text>
<text x="61.6" y="144.5">7</text>
<text x="102.3" y="152.1">3</text>
<text x="127.7" y="152.1">2</text>
<text x="127.7" y="157.2">1</text>
</g>
<g font-size="1.4" fill="#006464">
<text x="173.7" y="50.3">VIN</text>
<text x="188" y="50.3">VOUT</text>
<text x="189" y="55.3">VSS</text>
<text x="65.8" y="82">GNDIO</text>
<text x="65.8" y="79.5">GND</text>
<text x="65.8" y="89.6">OCSB</text>
<text x="65.8" y="87.1">OSDO</text>
<text x="89.2" y="89.6">RESV2</text>
<text x="89.2" y="87.1">RESV3</text>
<text x="65.8" y="94.7">ASCX</text>
<text x="65.8" y="92.2">ASDX</text>
<text x="89.2" y="92.2">RESV1</text>
<text x="65.8" y="99.8">MCSB4</text>
<text x="86.9" y="99.8">JTAG_CLK</text>
<text x="87.2" y="97.3">JTAG_DIO</text>
<text x="65.8" y="107.4">MCSB1</text>
<text x="65.8" y="104.9">MCSB2</text>
<text x="65.8" y="102.3">MCSB3</text>
<text x="87.7" y="107.4">QSPI_D2</text>
<text x="87.7" y="104.9">QSPI_D3</text>
<text x="65.8" y="112.5">M3SDA</text>
<text x="87.7" y="112.5">QSPI_D0</text>
<text x="87.7" y="110">QSPI_D1</text>
<text x="65.8" y="115">M3SCL</text>
<text x="86.6" y="115">QSPI_CSN</text>
<text x="86.8" y="117.6">QSPI_CLK</text>
<text x="65.8" y="125.2">M2SCX</text>
<text x="65.8" y="122.7">M2SDX</text>
<text x="65.8" y="120.1">M2SDI</text>
<text x="89.9" y="125.2">HSDO</text>
<text x="90.4" y="122.7">HIRQ</text>
<text x="65.8" y="130.3">M1SDI</text>
<text x="90" y="130.3">HSCX</text>
<text x="90" y="127.7">HSDX</text>
<text x="65.8" y="135.4">M1SCX</text>
<text x="65.8" y="132.8">M1SDX</text>
<text x="86.2" y="137.9">HOSTBOOT</text>
<text x="89.9" y="132.8">HCSB</text>
<text x="65.8" y="140.4">VREG</text>
<text x="89.4" y="140.4">~{RESET}</text>
<text x="65.8" y="148.1">VDD</text>
<text x="65.8" y="145.5">VDDIO</text>
<text x="106.4" y="153.1">VIN</text>
<text x="120.7" y="153.1">VOUT</text>
<text x="121.7" y="158.2">VSS</text>
</g>
</svg>
